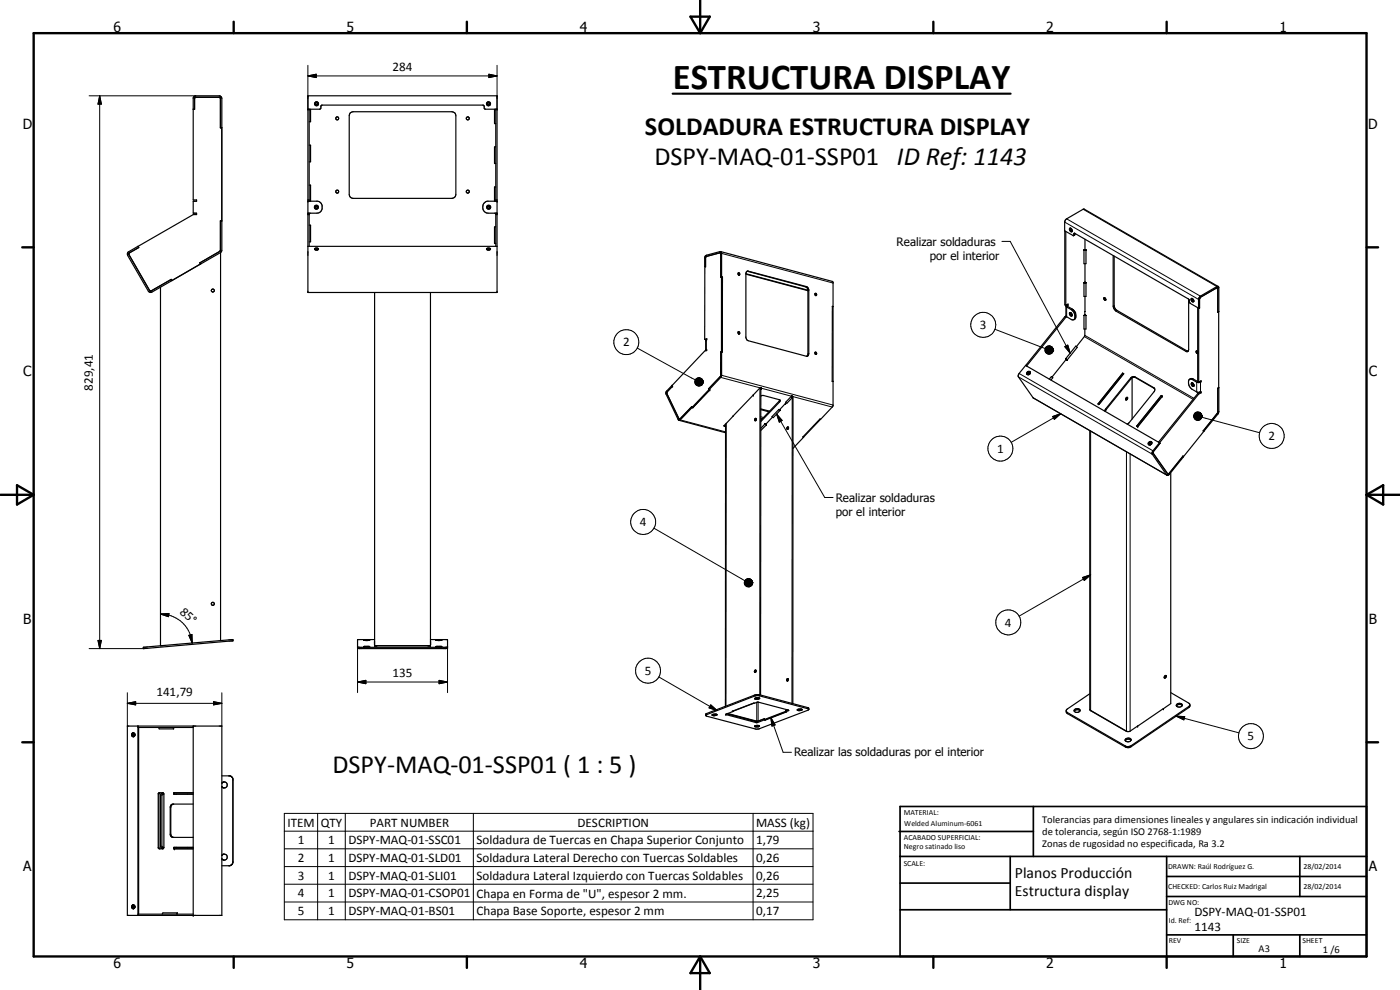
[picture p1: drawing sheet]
<svg xmlns="http://www.w3.org/2000/svg" width="420mm" height="297mm" viewBox="0 0 420 297" stroke-linecap="round" stroke-linejoin="round" font-family="sans-serif">
<g fill="none" stroke="#000" stroke-width=".35">
<path d="M58.6 29.2l-.2 .2v3.4h-.4M58.6 29.2h7.3M58.6 29.2l-.2 .3M65.9 29.2l.2 .2v9l.5-.1M65.9 29.2l.1 .1M66.1 29.3l.1 9.1M92.4 32.8h3.5l.4-.3v-.6l.3-.4h48.4l.3 .3 .1 .8 .3 .2h3.5M92.4 28.7h56.8v59.1h-56.8zM92.8 32.8v27.6M93.2 32.8v3.7h-.4M94.8 30.9l.2-.1a.33 .33 0 0 1 .3 .5 .33 .33 0 0 1-.6 0zM105.1 34l.9-.5h29.6l.7 .3 .5 .9v23.6l-.2 .8-1 .4h-29.6l-.8-.2-.4-1v-23.6z"/>
<path d="M146.4 30.9l.2-.1a.32 .32 0 0 1 .3 .4 .32 .32 0 0 1-.5 .2 .32 .32 0 0 1 0-.5zM148.4 32.8v4.3h.4M148.8 32.8v27.6M92.4 60h.4M92.8 43.6h.4v5h-.4M92.8 55.5h.4v4.9M148.8 60h.4M148.8 44.1h-.4v5h.4M148.8 56.1h-.4v4.3M38.7 76.4l6.3 10.9M38.7 76.4l6.3 10.8M38.7 75.9l-.1 .4"/>
<path d="M41.4 73.9l-3 1.7-.1 1 6.2 10.8 .5 .3 .6-.1 6-3.4M41.4 73.9l.2 .4-2.8 1.6-.1 .5M41.4 73.9l16.6-9.5h1v-.4h-1v-3.6h1v-.4h-1v-30.7l.6-.6h7.4l.6 .8v45.6l-.4 .7M41.4 73.9l.2 .4-2.8 1.6M60 78.9h.1M60 78.9l.1 .3-8.5 5M60 78.9l.2 .3M60.2 79.2l-8.6 5M65.9 75.4l-5.9 3.5M66 75.4l-6 3.5M66.1 75.4h-.1M66.2 75.8l-6 3.4"/>
<path d="M66.2 66.3l-.1 9.1M66.2 75.8v116.4M66.6 66.3h-.5v9M92.4 60.4l3.3 .1 .6 .5 .4 .7a1.73 1.73 0 0 1-1.6 2.3h-2.7M92.4 64.4h.4M92.4 73.9h56.8M92.8 64v9.9M92.8 67.6h.4v5h-.4M94.5 74.9l.8 .1M94.5 74.9l-.1-.2a.68 .68 0 0 1 1.2 .1l-.1 .1M94.5 74.9h1M94.7 75h.6"/>
<path d="M95.5 74.9l-.2 .1M146.1 74.9l-.1-.2a.63 .63 0 0 1 .6-.3 .63 .63 0 0 1 .5 .4v.1M146.1 74.9h1M146.3 75h.6M146.3 62a.32 .32 0 0 1 .4-.1 .32 .32 0 0 1 .2 .4 .32 .32 0 0 1-.4 .2zM148.8 64.4h.4M148.8 64v9.9M148.8 68.1h-.4v5h.4M149.2 60.4h-3a1.84 1.84 0 0 0-1.3 1.9 1.84 1.84 0 0 0 1.6 1.7h2.7M211.5 79.9h.1M211.7 79.9h-.2M211.7 79.9l-.2 .1"/>
<path d="M211.8 77.2l-.1 .1M211.9 77l-.2 2.9M211.9 77l-.1 .1M216.1 75.8l-4.2 1.2M216.1 75.8l.2 .1M216.1 75.9l-4.1 1.1M216.3 75.5l33.7 9.1v37.1l-3.7 4.1h-.3M216.3 75.9v.1M216.3 76v7.2h.5l-.1 22.4M319.5 69.3l2.6 1.4 .3-.7h.2M319.9 69.4v22.2M321.3 68.5v.5l.5 .4"/>
<path d="M321.3 68.5l.5 .6M321.3 68.5h-.2a.57 .57 0 0 0 0 .7 .57 .57 0 0 0 .7 .2M321.5 68.6v.4l.3 .1M321.8 69.1v.3M322.6 70l34 19.7 .6 1.3 2.5 1.5M322.6 70v.4l-.4 .3M325.3 75.1v4h.6v-4M325.3 75.1h.6M325.6 71.8v3.1M325.6 79.1v5.6M325.6 74.9l.3 .2M325.6 74.9l-.3 .2"/>
<path d="M334.1 76.7v15.2l.3 .9 .5 .5 21.4 12.2 .3-.2 .1-.4v-15.2M334.4 76.8v14.9l.4 1.1 21.8 12.6M45 87.2h.4M45 87.3h.4M48.2 86.1v107.6h.8M51.6 84.2l-.2-.4-6 3.5M112.4 87.8v105.9h16.8v-105.9M216.4 83.1h.4M216.8 83.1v22.5M216.8 83.1l-.1 .1M221.5 99.6l.3 .3-.1 .3M221.6 81.9l.1 .6"/>
<path d="M221.6 99.6v-.1a.36 .36 0 0 1 .4 .3 .36 .36 0 0 1-.4 .4zM221.6 81.8l.4 .5-.2 .3-.3-.4zM223.8 82.1v19.2l.3 .6 .5 .3 17.5 4.7M223.8 82.1l.2-.5 .4-.3 17.6 4.7 .5 .3 .2 .6v19.2l-.1 .6-.5 .2M223.8 82.3l18.7 4.9M223.8 82.1l18.7 5M224.2 81.4l17.8 4.7 .2 .3 .3 .6v19.3l-.4 .6M244.6 88.1a.33 .33 0 0 1 .5 .2 .33 .33 0 0 1-.3 .4M244.6 88.1v.3l.2 .3M244.6 88.1l.2 .6M249.8 91.9l.2 .1M250 92h.1"/>
<path d="M250 92l-.2-.1v22.5h.2M319.6 95l-13.8 17.1-.2 1 4.5 6.3 40.2 23.2M319.6 95l.3 .2M319.9 95.2l-11.8 14.6M319.9 91.8l.1 .2 1.5 .9a2.35 2.35 0 0 1 .9 3h-.8l-1.5-.9M319.9 91.8v3.1M319.9 94.9l.2 .1M319.9 94.9l-.3 .1M320.1 91.5l-.2 .3M320.1 95l-.2 .2M320.2 91.4l.3 .2M320.5 91.6l-.2 .3 1.8 1.1"/>
<path d="M320.5 91.6v-.4l-.6 .4M321.3 93.8l.1 .6 .4 .3M321.5 93.9v.4l.3 .1M321.5 93.9l-.3-.1a.58 .58 0 0 0-.2 .7 .58 .58 0 0 0 .7 .3l.1-.1M321.5 93.9l.3 .5M321.8 94.4v.3M322.1 93h.1M322.1 93l.7 .8M322.1 93a2.43 2.43 0 0 1 .6 2.5l-.4 .4M322.8 93.8l-.1 .1M322.8 93.8v.3M325.3 94.7v4h.6v-4"/>
<path d="M325.3 94.7h.6M325.3 94.7l.3-.2 .3 .2M325.3 84.8v4.1h.6v-4.1M325.3 84.8h.6M325.6 98.7l-.1 2.2-2.5 3.1M325.6 88.9v5.6M325.6 84.7l.3 .1M325.6 84.7l-.3 .1M331.5 89.3l.4 .7M331.5 89.3l-.2 .1v.3l.2 .4 .4-.1M357.7 89.5l.1 .5 .5 .5M357.7 89.5l.5 .5 .1 .5"/>
<path d="M357.7 89.5a.54 .54 0 0 0-.2 .8 .54 .54 0 0 0 .8 .2M358 89.7v.3l.3 .2M359.4 92.3v22.2M359.7 92.5h.1M359.7 92.5v22.2M360 92.3l-.3 .2M360 89.6v2.7M360.2 89.3l-.1 .1M360.2 89.2l-.2 .5M360.2 89.2h.1M365.3 86.3h.2v7.4l.2-.2M365.3 86.3l-5.1 2.9"/>
<path d="M365.3 86.3l.2 .2M365.5 93.6h.1M365.6 86l.2 .3v37.2l-.3 .7-4.2 5.3M365.6 86h-.4l-5.1 2.9-.4 .8v2.8M365.6 86l-40.4-23.3-5.1 3-.6 .9 .1 24.9 .3 .1M200.1 118l3.7 7.8h.2M200.1 118l3.7 7.7M200.2 117.6l-.1 .4M201.7 115.6l-1.6 1.7-.3 .8 3.8 7.9 .5 .1 3.6-3.8M201.7 115.6h.1M201.7 115.6l.1 .3M201.8 115.9l-1.6 1.7"/>
<path d="M211.5 101.8v-24.4l.1-.5 .4-.3 4.2-1.1 .4 .4v36.7l-.3 .6-8.6 9M211.5 101.8l.6-.2v.4l-.3 .1v3l.3 .1M211.8 104.9h.3v.3M212.1 105.2l-.6 .1-9.8 10.3M212.1 101.8h-.6M212.6 116.7l.4 .3M213 117l-5.1 5.3M216.2 112.9l-3.6 3.8M216.3 105.6h.1M216.3 105.6v7.1M216.5 105.5l.3 .1M216.5 105.5l-.2 .1"/>
<path d="M216.6 105.6h-.3l-.1 7.3M228.1 116.4l-8.1 8.5M228.1 116.4l.2 .1M228.1 116.4l-.1 92.1M228.3 118.8l.8-.1 4.8 1.2 .2 .3-.1 .4-5.7 5.9M228.3 116.5l-.1 92M228.3 116.5h.2l-.2 .3zM237.5 118.9l.3 .4-1.7 1.7-.3-.3zM237.5 118.9h.3M237.8 118.9l.2 .1-.1 92.1M237.8 118.9l-.1 92.2M244.6 105.7l.2 .6"/>
<path d="M244.6 105.7a.33 .33 0 0 1 .5 .2 .33 .33 0 0 1-.3 .4M244.6 105.7l.1 .6M244.7 106.3h.1M244.8 105.8v.5M307.8 109.6l40.2 23.2M307.9 109.7l.2 .1M308.1 109.8l.1 .1M308.9 112.3l-.1 .1M309.1 112.2l-.2 .1M309.1 112.2l-.3 .2M309.1 112.2l-.1-.3h-.4l-.1 .3 .3 .2M309.2 111.7a.52 .52 0 0 0-.9-.1 .52 .52 0 0 0 .3 .8h.2"/>
<path d="M309.2 111.7l-.1 .5M309.2 111.7h-.6l-.3 .7M314.9 113.7l.6-.7 .5 .3-.6 .7M319.8 107.7l.4 .3M319.8 107.7l.1 .2M319.8 107.7l3.1-3.9 .4 .4-3.1 3.8M319.9 107.9l-4.2 5.3M319.9 107.9l.3 .1M336.9 112l-7.3 9.2 .2 .1M336.9 112l.3 .1M337.2 112.1l-7.4 9.2M337.2 112.1v.1"/>
<path d="M338.1 119.3l-.3 .5M338.2 119.2l-.4 .6M338.2 119.2a.36 .36 0 0 1 .2 .5 .36 .36 0 0 1-.6 .1M339.8 113.3l-7.9 9.6-.1 .5M339.8 113.3h1l5.7 3.3M339.8 113.3v12.4M348.5 118.7l.3 .2-7.4 9.1-.2-.2M348.5 118.7h.1M348.5 118.7l-7.3 9.1M357.2 113.7l1.9 1 .6 .1 .8-.2M357.8 114.9v.4l.5 .5M357.8 114.9l.4 .2 .1 .7"/>
<path d="M357.8 114.9a.54 .54 0 0 0-.2 .7 .54 .54 0 0 0 .7 .2M358 115v.3l.3 .2M359.2 105.3h-.1a.51 .51 0 0 0-.1 .5 .51 .51 0 0 0 .4 .3M359.2 105.3l.2 .2M359.2 105.3l.2 .5M359.4 118.1l-11.7 14.5M359.4 114.5l-1.3-.8a1.02 1.02 0 0 0-1.4 .6 2.54 2.54 0 0 0 1.1 2.5l1.3 .8h1M359.4 118.1l.3 .1M359.4 114.5l.3 .2M359.7 118.2l-14 17.6 .1 .5 4.5 6.3M360.1 117.6l.4-.1v.4M360.1 117.6l.4 .3"/>
<path d="M360.1 114.4l.4 .2M360.1 117.6l-.7 .5M360.5 114.6v-.4l-.8 .5M360.5 117.9l-.8 .3M365.5 116.5h.1M365.5 116.5v7.3M365.7 116.3h.1M365.8 116.3l-.3 .2M203.8 126.1l14 3.7M203.8 125.7l.1 .1M203.9 125.8h.1M204 125.7v.1"/>
<path d="M207.7 122.3l-.1-.3-3.6 3.7M207.7 122.3h.2M207.7 122.2l-.1-.2-3.6 3.7M207.7 122.2l.2 .1M207.9 122.3h.1M217.3 127.7l.5 .3M217.4 127.7l.4 .1M217.8 127.3l-.1 84.6M220 124.9l-2.7 2.8M220 124.9h.1M226.5 125.7l.2-.2 .3 .2-.1 .5h-.4zM226.9 125.6l-.1 .6"/>
<path d="M228.3 122.7l2.7 .7M228.3 122.9l2.5 .7M229.6 127.1l.4 .4M229.6 127.1l.3 .1M229.6 127.1l-1.3 1.5M229.9 127.2l.1 .3M230 127.5l-1.7 1.7M231.8 125.1l-1.9 2.1M233.8 122.9l.3 .2M233.8 122.9h.2M233.8 122.9l-2.1 2.1 .4 .3 2-2.2M234 122.9l.1 .2"/>
<path d="M234 120l-5.7 6.2M235.9 120.8l-1.9 2.1M236.5 128.1l-.4 .3 .3 .4M236.5 128.1l.2 .3-.3 .4M236.6 128.2l-.2 .6M240.9 131.1h.2M240.9 131.1h.3M246 125.8l-5.1 5.3M246 125.8h.2M246.2 125.8h.1M246.2 125.8l-8.2 8.7M327.1 129.2v83.7l.2 .3"/>
<path d="M329.6 121.2l.2 .1M329.8 121.3h.1M331.6 123.4l.2-.7 7.6-9.4 .4-.2h.8l5.7 3.2 .3 .5-.1 .5-7.6 9.5-.6 .5M341.2 127.8v.1M344.8 133.4l.5 .1M345.5 133.3l-.2 .2M345.6 133.2l-.2-.3-.3 .1-.1 .3 .2 .2M345.6 133.2l-.3 .3M345.7 132.8a.58 .58 0 0 0-.8-.2 .58 .58 0 0 0-.1 .8M345.7 132.8l-.1 .4M345.7 132.8a.64 .64 0 0 0-.7 0 .64 .64 0 0 0-.2 .6M346 136l4.4 6.2"/>
<path d="M346 135.8l.1 .1M346.1 135.9l4.5 6.4 .2-.2M346.1 135.5l-.1 .5M346.1 135.5l-.1 .3M347.7 132.6l.1 .1M347.7 132.6l.3 .2M348 132.8l.1 .2M348.1 133h.1M348.1 133l-2 2.5M355 136.9h.1M355 136.9l.2 .2M355 136.9l-4.2 5.2"/>
<path d="M355.1 137l-.1-.2-4.2 5.3M361.1 129.3l.2 .2M361.1 129.2v.1M361.3 129.5l-10.3 12.8-.7 .3M365.5 123.7l-4.4 5.6M350.4 142.2l.1 .1M350.8 142.1l-.3 .2M351.4 141.8v69.3l-12.6 8.4h-.7l-10.8-6.3M43 194.2l26.5-2.3h.4v.4l-25.9 2.3h-1zM107.3 194.1h27M107.3 191.9v2.6l.5 .1h26.5M107.3 191.9h.1"/>
<path d="M109.2 194h1.7zM109.2 192.1h1.7zM110.9 192.1h.1M112.4 192.4h.1M112.4 192.9h.1M112.4 193.4h.1M112.4 191.9h-5M112.8 193.7v.1M128.8 193.7l-.1 .1M129.2 191.9h5.1v2.6M129.2 192.4h.1M129.2 192.9h.1"/>
<path d="M129.2 193.4h.1M130.8 194h1.8zM130.8 192.1h1.8zM130.8 194h.1M134.3 194.5v.1M38.2 217.8h28.4v56.9h-28.4zM40.1 219.9l-.4 .5 .4 .7M41.4 217.8v56.9M41.4 218.3h16.6M41.6 218.3v56M47.6 218.3l.2 .4h4.3M51.9 218.3l.2 .4"/>
<path d="M52.1 218.3v.4M58 217.8v56.9M213.8 214.4h1.4a1.1 1.1 0 0 1-1.3 .3zM215 214.3l-1.1 .1M218.1 214.2l8.8 2.3M218.4 214.1l8.8 2.3 2.2-.8v.4M219.9 213.4h.1M220 213.4v.1M220 213.5l-.3-.1 7.7-2.7 9.3 2.4-.8 .4M220 213.5l-2.2 .9 9.2 2.4 2.4-.8M226.3 210.9l-6.3 2.5M226.5 217.8l.5-.1a.58 .58 0 0 1 .9 .2l-1.1 .2z"/>
<path d="M226.9 216.5h.3M226.9 201.1l-.3 .3 .1 .4M227.7 217.7l-1.1 .1M227.8 209.4l.2 .1-.4 .3-1.1-.1 .2-.2M227.8 209.4l-1.1 .1M227.8 209.4l-1.2 .1M229.4 215.7l-2.2 .8M229.4 216l.2 .1M229.6 215.9v.2M235.9 213.4l-6.5 2.5h.2M235.9 213.5l.2 .1-6.5 2.5M236 213.5l-6.4 2.4"/>
<path d="M236.2 203.8l.1-.2a.36 .36 0 0 1 .3 .4 .36 .36 0 0 1-.3 .3zM236.4 213l-.5 .2v.3M236.5 203.7l-.1 .6M239.3 213h.1M240.5 212.8h-.9l-.3 .2M240.5 212.8l.2 .2-.8 .2-.6-.2M240.6 212.8l-1.2 .1M242.7 212.5l-14.8-4.1h-.8l-15.1 5.7-.2 .6M242.7 212.5h.1M242.7 212.8l-15.6-4.1-15.3 5.9M242.7 212.5v.4l-.3 .2-15.2 5.7-15.4-4.1M324.1 213.3a1.05 1.05 0 0 1-1.7 .1"/>
<path d="M324.1 213.3a.86 .86 0 0 0-.9-.7 .86 .86 0 0 0-.8 .8M324.1 213.3a1.13 1.13 0 0 0-1.7 .1M327.1 208.2l-6.9 4.7-.2 .7 .2 .4 17.6 10.2 .7 .1 .9-.2 17.4-11.8 .3-.4v-.5M327.2 213.1l11.2 6.4M327.4 213.2h-.1M341.4 217.8v.1M349.5 202.9l.2-.2a.39 .39 0 0 1 .4 .5 .39 .39 0 0 1-.6 .3zM349.7 202.7l-.3 .6M351.4 207.8l5.3 3.1 .3 .3v.5l-18 12.2h-1.1l-17.6-10.1-.3-.4M354.8 211.7l-.4-.3h-.7l-.6 .4M354.8 211.8a1.16 1.16 0 0 1-1.8 0M354.8 211.8a.88 .88 0 0 0-.9-.8 .88 .88 0 0 0-.9 .8"/>
<path d="M40.4 220.2v.5M40.4 220.2l-.1 .6M40.4 220.2l-.2-.1-.3 .3 .2 .4h.2M47.9 237.9l-.2 .2v16.3l.3 .3M48.9 237.9l-.5 .2-.2 .6v15.2l.2 .5 .5 .3M48.9 237.9h-1.2l-.2 .2v16.3l.3 .3h1l.4-.4M48.9 237.9l.3 .4M49 238.3l-.4 .2v15.5l.6 .3M49 238.3h.2M49 237.9v.4M49.2 238.3v16M52.2 237.9v.4h5.8"/>
<path d="M52.4 238.3h.1M52.8 238.3h.1M53 238.3h.1M56.3 238.3h.1M58 237.9h-5.9v.4h5.9M66.6 232.8h2.4l.5 .2M66.6 236l.5 .4M66.7 234.9l-.1 .2M66.7 234.8l-.1 .2M67.3 234.6l-.6 .3M67.3 234.6a.88 .88 0 0 1 .8 1.3 .88 .88 0 0 1-1.5 .1M67.3 234.6l-.6 .2"/>
<path d="M69.5 233l.3 .4M69.8 233.4l.1 .3M69.9 233.7v25.1M339.4 222.1l-.2-.2a1.17 1.17 0 0 0-1.4 .2l-.1 .1M339.4 222.2l-.9 .4-.8-.4M339.4 222.2l.1-.2a.91 .91 0 0 0-1-.5 .91 .91 0 0 0-.8 .7M49 254.3v.3M52.1 241.3l-.5 .2-.3 .8v8v.4l.7 .5M52.2 254.3v.4M58 254.3h-5.9v.4h5.9M58 241.3h-6.1l-.5 .2-.3 .6v8.4l.3 .5 .4 .2h6.2M66.6 256.7a.89 .89 0 0 1 1.5 0 .89 .89 0 0 1-.8 1.4"/>
<path d="M66.6 257.6l.3 .4M66.7 257.8l.6 .3M67.1 258l.2 .1M67.1 256.3l-.5 .4M69.5 259.5l-.3 .1M69.5 259.5l-.5 .3h-2.4M69.8 259.1l-.3 .4M69.8 259.1l-.2 .2M69.9 258.8l-.1 .3M40.1 271.5a.65 .65 0 0 0-.4 .6 .65 .65 0 0 0 .4 .6M40.4 271.8v.5M40.4 271.8l-.2-.1-.3 .3 .2 .4h.2"/>
<path d="M40.4 271.8l-.1 .6M41.4 274.3h16.6M53.2 273.9l-.2 .4M53.2 273.9v.4M53.2 273.9h-4.3l-.2 .4"/>
<circle cx="95" cy="31.1" r=".61"/>
<circle cx="101.2" cy="35.5" r=".45"/>
<circle cx="140.4" cy="35.5" r=".46"/>
<circle cx="146.6" cy="31.1" r=".6"/>
<circle cx="101.2" cy="57.5" r=".45"/>
<circle cx="140.4" cy="57.5" r=".45"/>
<circle cx="94.9" cy="62.2" r=".32"/>
<circle cx="95" cy="62.2" r=".6"/>
<circle cx="146.7" cy="62.2" r=".6"/>
<circle cx="63.9" cy="87.2" r=".46"/>
<circle cx="63.9" cy="181.2" r=".45"/>
<circle cx="226.7" cy="201.4" r=".34"/>
<circle cx="40" cy="220.5" r=".57"/>
<circle cx="40" cy="272.1" r=".56"/>
</g>
<g fill="none" stroke="#000" stroke-width=".3">
<path d="M92.4 19.6v13.2M149.2 19.6v13.2M26.7 28.7h32M29.9 28.7l.5 2.5h-1zM29.9 28.7v165.9M92.4 22.8l2.5-.5v1zM92.4 22.8h56.8M146.7 22.3l2.5 .5-2.5 .5zM211.7 77.3h.1M211.7 77.3l-.2 .1M212 76.6v.4M216.1 75.5l.1 .4"/>
<path d="M216.3 76.1h.1M216.3 76.1l33.7 8.8M300.7 72.4h2.5l18 33.6M319.5 66.6l40.2 23.2 .3-.1M320.1 65.7l40.1 23.2v.3M322.6 70l-.3 .2M322.6 70.4l-.3 .1M325.1 62.8l40.1 23.2v.3M325.3 75.1l.3-.2 .3 .2zM224.6 81.4h-.2M242 86l-.2 .1M242.7 87.1l-.3 .1"/>
<path d="M298.6 98.8l15.1 5.8M320.1 91.5l.3 .1v.3l-.3 .2v2.9M321.8 92.7l-.3 .2M322.9 95l-.3 .2M322.9 94.7l-.3 .2M325.3 94.7l.3-.2 .3 .2zM325.3 84.8h.6zM334.4 91.7l-.3 .2M335.2 93.1l-.3 .2M360 89.7h.1M360.2 89.2h.1M365.2 86.4h.1"/>
<path d="M365.5 86.5h.1M365.8 86.3l-.3 .2M191.3 104.4l17.4 9.6M200.1 117.3l.1 .3M200.1 118l-.2 .2M208.5 114.5l2.5 .1-2.5 .1zM208.5 114.7l2.5-.1-2.4 .4zM208.5 114.6h2.5M208.6 114.2l2.4 .4-2.5-.1zM208.6 115l2.4-.4-2.3 .6zM208.7 114l2.3 .6-2.4-.4zM208.7 115.2l2.3-.6-2.1 .8z"/>
<path d="M208.9 113.7l.2-.2 1.9 1.1zM208.9 113.7l2.1 .9-2.3-.6zM208.9 115.4l2.1-.8-1.9 1zM209.1 113.5l.2-.1 1.7 1.2zM209.1 115.6l1.9-1-1.7 1.1zM209.3 113.4h.3l1.4 1.2zM209.3 115.7l1.7-1.1-1.4 1.2zM209.6 113.4l.2-.1 1.2 1.3zM209.6 115.8l1.4-1.2-1.2 1.2zM209.8 113.3l1.2 1.3zM210.1 113.4l.9 1.2zM210.3 113.5l.7 1.1z"/>
<path d="M210.6 113.7l.4 .9zM210.8 113.8l.2 .8zM210.9 114l.1 .6zM211 114.6l-.9 1.2h-.3zM211 114.6l-.9 1.2zM211 114.6l-.7 1.1zM211 114.6l-.4 1zM211 114.6l-.2 .8zM211 114.6l-.1 .5zM211 114.6v.3zM212 102l.1 2.9M212.1 105.1l-.1 .1"/>
<path d="M216.2 112.9h.1M216.2 113l.1 .2 33.5 8.9M216.3 112.7h.1M216.3 112.7l33.7 8.8M228.3 116.5h.2l-.2 .3zM237.5 118.9h.3v.4zM242.7 106.1l-.2 .1M305.6 113.1l40.2 23.2 .2-.3M305.8 112.1l40.3 23.4M310 119.3l40.2 23.2 .2-.3M313.6 104.9l2.5 .1-2.5 .2zM313.6 105.2l2.5-.2-2.5 .4z"/>
<path d="M313.6 105h2.5M313.6 104.6l2.5 .4-2.5-.1zM313.6 105.4l2.5-.4-2.3 .7zM313.8 104.4l2.3 .6-2.5-.4zM313.8 105.7l2.3-.7-2.2 .9zM313.9 104.1l.2-.1 2 1zM313.9 104.1l2.2 .9-2.3-.6zM313.9 105.9l2.2-.9-2 1zM314.1 104l.3-.2 1.7 1.2zM314.1 106l2-1-1.7 1.2zM314.4 103.8h.3l1.4 1.2zM314.4 106.2l1.7-1.2-1.4 1.3z"/>
<path d="M314.7 103.8h.2l1.2 1.2zM314.7 106.3l1.4-1.3-1.2 1.3zM314.9 103.8h.3l.9 1.2zM315.2 103.8l.9 1.2zM315.4 103.9l.7 1.1zM315.7 104.1l.4 .9zM315.8 104.3l.3 .7zM316 104.5l.1 .5zM316.1 105l-.9 1.2-.3 .1zM316.1 105l-.9 1.2zM316.1 105l-.7 1.1zM316.1 105l-.4 1z"/>
<path d="M316.1 105l-.3 .8zM316.1 105l-.1 .5zM316.1 105l-.1 .3zM319.6 104l.9-.5 .7 2.5zM319.8 107.7l.4 .3zM325.4 101l32.6 18.8M325.6 100.6l32.7 18.9M339.3 113.5l.1 .2M340.6 113.1l.2 .2M346.3 116.3l.1 .2M356.1 105.2l-.2 .2M358.1 113.7l-.3 .2"/>
<path d="M359.4 114.5l-.3 .2v2.9M360 114.5l.3 .2v2.9M203.8 125.7l-.3 .2M204.1 125.7l.1 .3 13.6 3.6M217.3 127.7l.1 .2M218 127l-.1 84.8M228.3 125.1l.8 .2M228.3 125.5l.5 .1M229.6 127.1l.4 .4zM233.1 124.2l1.6 2-.8 .5zM233.1 124.2l14.4 25.1h2.5M233.8 122.9l.3 .2z"/>
<path d="M233.8 120.4l.2 .2M315.9 125l2.4-.9-1.9 1.7zM318.3 124.1l-14.8 8.6M327.3 129.3v83.8M331.8 122.7l.1 .2M338.1 135.6v83.8M339.2 136.2v83.2M346 135.9h.1M346.1 135.5h.1M358.2 124.7l2.5 .1-2.5 .2zM358.2 125l2.5-.2-2.4 .5zM358.2 124.9h2.5"/>
<path d="M358.3 124.5l2.4 .3-2.5-.1zM358.3 125.3l2.4-.5-2.3 .7zM358.4 124.2l2.3 .6-2.4-.3zM358.4 125.5l2.3-.7-2.1 .9zM358.6 124l.2-.2 1.9 1zM358.6 124l2.1 .8-2.3-.6zM358.6 125.7l2.1-.9-1.9 1.1zM358.8 123.8l.2-.1 1.7 1.1zM358.8 125.9l1.9-1.1-1.7 1.2zM359 123.7l.3-.1 1.4 1.2zM359 126l1.7-1.2-1.4 1.3zM359.3 123.6h.2l1.2 1.2z"/>
<path d="M359.3 126.1l1.4-1.3-1.2 1.3zM359.5 123.6l.3 .1 .9 1.1zM359.8 123.7h.3l.6 1.1zM360.1 123.7l.6 1.1zM360.3 123.9l.4 .9zM360.5 124.1l.2 .7zM360.6 124.3l.1 .5zM360.7 125.2l17.3 4.6M360.7 124.8l-.9 1.3h-.3zM360.7 124.8l-.6 1.2-.3 .1zM360.7 124.8l-.6 1.2zM360.7 124.8l-.4 1z"/>
<path d="M360.7 124.8l-.2 .8zM360.7 124.8l-.1 .6zM360.7 124.8v.3zM365.3 124l.2 .2M365.3 124h.1M365.5 123.7h.1M365.8 123.5l-.3 .2M196.3 158.5l27.3 15.7M350.4 142.2h.1M350.8 142.1h.1M350.8 142.1l.2 .2M223.4 174.7l2.5 .2-2.5 .1z"/>
<path d="M223.4 175l2.5-.1-2.5 .4zM223.4 174.9h2.5M223.4 174.5l2.5 .4-2.5-.2zM223.4 175.3l2.5-.4-2.3 .6zM223.6 174.2l2.3 .7-2.5-.4zM223.6 175.5l2.3-.6-2.2 .8zM223.7 174l.2-.2 2 1.1zM223.7 174l2.2 .9-2.3-.7zM223.7 175.7l2.2-.8-2 1zM223.9 173.8l.2-.1 1.8 1.2zM223.9 175.9l2-1-1.8 1.1zM224.1 173.7l.3-.1 1.5 1.3z"/>
<path d="M224.1 176l1.8-1.1-1.5 1.2zM224.4 173.6h.3l1.2 1.3zM224.4 176.1l1.5-1.2-1.2 1.2zM224.7 173.6l.2 .1 1 1.2zM224.9 173.7h.3l.7 1.2zM225.2 173.7l.7 1.2zM225.4 173.9l.5 1zM225.6 174.1l.3 .8zM225.8 174.3l.1 .6zM225.9 174.9l-1 1.2h-.2zM225.9 174.9l-1 1.2zM225.9 174.9l-.7 1z"/>
<path d="M225.9 174.9l-.5 .9zM225.9 174.9l-.3 .7zM225.9 174.9l-.1 .5zM225.9 174.9l-.1 .2zM324.9 173.3l2.4-.8-1.9 1.7zM327.3 172.5l-21.5 12.4M26.7 194.6h16.3M29.4 192.2h1l-.5 2.4zM48.2 184.2l2.5-.1-.1 .9zM48.2 184.2a9.7 9.7 0 0 1 6.4 2.5l1.5 1.8a10 10 0 0 1 1.6 4.5M56.7 190.6l.9-.2 .1 2.6zM107.3 194.1v13.7"/>
<path d="M134.3 194.1v13.7M38.2 211l2.5-.5v1zM38.2 211h28.4M38.2 207.9v9.9M64.1 210.5l2.5 .5-2.5 .5zM66.6 207.9v9.9M107.3 204.6l2.5-.5v1zM107.3 204.6h27M131.8 204.1l2.5 .5-2.5 .5zM197.7 203.1l17.5 10.1M212.1 214.1v.3M213.3 211.5l1.9 1.7-2.4-.8z"/>
<path d="M217.9 214.3v.1M226.5 208.5v.3M227.1 210.7v5.7l-.2 .1v.3M227.3 216.5l.1 .3M227.5 210.7v5.7M227.9 208.4l.1 .4M231.3 215.3l1.3 2.2-.9 .3zM231.3 215.3l3.7 10.4h2.5M236.6 213.1v.1M242.4 212.3v.3M320.3 213.8l.1 .3M353 214.9l2.5 .1-.2 1z"/>
<path d="M353 214.9l18.8 5M356.7 212l.1 .3M337.7 223.8l.1 .4M339.4 223.8v.3M85.3 244.1h158.7v31.9h-158.7zM85.3 249.4h158.7M85.3 254.7h158.7M95.3 244.1v31.9M103.6 244.1v31.9M142.1 244.1v31.9M226 244.1v31.9M85.3 260h158.7"/>
<path d="M85.3 265.3h158.7M85.3 270.6h158.7"/>
<circle cx="295.1" cy="97.5" r="3.7"/>
<circle cx="188" cy="102.7" r="3.7"/>
<circle cx="300.2" cy="134.6" r="3.8"/>
<circle cx="381.7" cy="130.8" r="3.8"/>
<circle cx="193" cy="156.6" r="3.8"/>
<circle cx="302.6" cy="186.7" r="3.7"/>
<circle cx="194.5" cy="201.2" r="3.7"/>
<circle cx="375.4" cy="220.9" r="3.7"/>
</g>
<g fill="#000">
<circle cx="92.4" cy="28.7" r=".18"/>
<circle cx="92.4" cy="32.8" r=".18"/>
<circle cx="92.8" cy="32.8" r=".18"/>
<circle cx="148.8" cy="32.8" r=".18"/>
<circle cx="149.2" cy="32.8" r=".18"/>
<circle cx="149.2" cy="28.7" r=".18"/>
<circle cx="66.2" cy="66.3" r=".18"/>
<circle cx="92.4" cy="60.4" r=".18"/>
<circle cx="92.4" cy="64" r=".18"/>
<circle cx="149.2" cy="60.4" r=".18"/>
<circle cx="149.2" cy="64" r=".18"/>
<circle cx="211.7" cy="79.9" r=".18"/>
<circle cx="51.4" cy="83.9" r=".18"/>
<circle cx="360" cy="92.3" r=".18"/>
<circle cx="201.8" cy="115.9" r=".18"/>
<circle cx="211.8" cy="102.1" r=".18"/>
<circle cx="213" cy="117" r=".18"/>
<circle cx="226.1" cy="118.5" r=".18"/>
<circle cx="348.8" cy="118.9" r=".18"/>
<circle cx="360.1" cy="117.6" r=".18"/>
<circle cx="207.6" cy="122" r=".18"/>
<circle cx="235.7" cy="121" r=".18"/>
<circle cx="329.6" cy="121.2" r=".18"/>
<circle cx="341.4" cy="128" r=".18"/>
<circle cx="69.9" cy="191.9" r=".18"/>
<circle cx="109.2" cy="194" r=".18"/>
<circle cx="112.4" cy="193.7" r=".18"/>
<circle cx="112.8" cy="193.7" r=".18"/>
<circle cx="128.8" cy="193.7" r=".18"/>
<circle cx="129.2" cy="193.7" r=".18"/>
<circle cx="58" cy="217.8" r=".18"/>
<circle cx="217.8" cy="214.4" r=".18"/>
<circle cx="229.4" cy="215.7" r=".18"/>
<circle cx="235.9" cy="213.2" r=".18"/>
<circle cx="235.9" cy="213.4" r=".18"/>
<circle cx="341.4" cy="217.9" r=".18"/>
<circle cx="349.2" cy="212.6" r=".18"/>
<circle cx="52.4" cy="237.9" r=".18"/>
<circle cx="52.4" cy="254.3" r=".18"/>
<circle cx="52.4" cy="254.7" r=".18"/>
<circle cx="52.8" cy="254.3" r=".18"/>
<circle cx="53" cy="254.3" r=".18"/>
<circle cx="56.3" cy="254.3" r=".18"/>
<circle cx="58" cy="274.7" r=".18"/>
</g>
<g fill="#000">
<path d="M29.9 28.7l.5 2.5h-1zM92.4 22.8l2.5-.5v1zM146.7 22.3l2.5 .5-2.5 .5zM325.3 75.1l.3-.2 .3 .2zM325.3 94.7l.3-.2 .3 .2zM325.3 84.8h.6zM210.9 114l.1 .6zM210.8 113.8l.2 .8zM210.6 113.7l.4 .9zM210.3 113.5l.7 1.1zM210.1 113.4l.9 1.2zM209.8 113.3l1.2 1.3z"/>
<path d="M209.6 113.4l.2-.1 1.2 1.3zM209.3 113.4h.3l1.4 1.2zM209.1 113.5l.2-.1 1.7 1.2zM208.9 113.7l.2-.2 1.9 1.1zM208.9 113.7l2.1 .9-2.3-.6zM208.7 114l2.3 .6-2.4-.4zM208.6 115l2.4-.4-2.3 .6zM208.7 115.2l2.3-.6-2.1 .8zM208.9 115.4l2.1-.8-1.9 1zM209.1 115.6l1.9-1-1.7 1.1zM209.3 115.7l1.7-1.1-1.4 1.2zM209.6 115.8l1.4-1.2-1.2 1.2z"/>
<path d="M211 114.6l-.9 1.2h-.3zM211 114.6l-.9 1.2zM211 114.6l-.7 1.1zM211 114.6l-.4 1zM211 114.6l-.2 .8zM211 114.6l-.1 .5zM211 114.6v.3zM228.3 116.5h.2l-.2 .3zM237.5 118.9h.3v.4zM316 104.5l.1 .5zM315.8 104.3l.3 .7zM315.7 104.1l.4 .9z"/>
<path d="M315.4 103.9l.7 1.1zM315.2 103.8l.9 1.2zM314.9 103.8h.3l.9 1.2zM314.7 103.8h.2l1.2 1.2zM314.4 103.8h.3l1.4 1.2zM314.1 104l.3-.2 1.7 1.2zM313.9 104.1l.2-.1 2 1zM313.9 104.1l2.2 .9-2.3-.6zM313.8 104.4l2.3 .6-2.5-.4zM313.6 105.4l2.5-.4-2.3 .7zM313.8 105.7l2.3-.7-2.2 .9zM313.9 105.9l2.2-.9-2 1z"/>
<path d="M314.1 106l2-1-1.7 1.2zM314.4 106.2l1.7-1.2-1.4 1.3zM314.7 106.3l1.4-1.3-1.2 1.3zM316.1 105l-.9 1.2-.3 .1zM316.1 105l-.9 1.2zM316.1 105l-.7 1.1zM316.1 105l-.4 1zM316.1 105l-.3 .8zM316.1 105l-.1 .5zM316.1 105l-.1 .3zM319.6 104l.9-.5 .7 2.5zM319.8 107.7l.4 .3z"/>
<path d="M229.6 127.1l.4 .4zM233.8 122.9l.3 .2zM233.1 124.2l1.6 2-.8 .5zM315.9 125l2.4-.9-1.9 1.7zM360.6 124.3l.1 .5zM360.5 124.1l.2 .7zM360.3 123.9l.4 .9zM360.1 123.7l.6 1.1zM359.8 123.7h.3l.6 1.1zM359.5 123.6l.3 .1 .9 1.1zM359.3 123.6h.2l1.2 1.2zM359 123.7l.3-.1 1.4 1.2z"/>
<path d="M358.8 123.8l.2-.1 1.7 1.1zM358.6 124l.2-.2 1.9 1zM358.6 124l2.1 .8-2.3-.6zM358.4 124.2l2.3 .6-2.4-.3zM358.3 125.3l2.4-.5-2.3 .7zM358.4 125.5l2.3-.7-2.1 .9zM358.6 125.7l2.1-.9-1.9 1.1zM358.8 125.9l1.9-1.1-1.7 1.2zM359 126l1.7-1.2-1.4 1.3zM359.3 126.1l1.4-1.3-1.2 1.3zM360.7 124.8l-.9 1.3h-.3zM360.7 124.8l-.6 1.2-.3 .1z"/>
<path d="M360.7 124.8l-.6 1.2zM360.7 124.8l-.4 1zM360.7 124.8l-.2 .8zM360.7 124.8l-.1 .6zM360.7 124.8v.3zM225.8 174.3l.1 .6zM225.6 174.1l.3 .8zM225.4 173.9l.5 1zM225.2 173.7l.7 1.2zM224.9 173.7h.3l.7 1.2zM224.7 173.6l.2 .1 1 1.2zM224.4 173.6h.3l1.2 1.3z"/>
<path d="M224.1 173.7l.3-.1 1.5 1.3zM223.9 173.8l.2-.1 1.8 1.2zM223.7 174l.2-.2 2 1.1zM223.7 174l2.2 .9-2.3-.7zM223.6 174.2l2.3 .7-2.5-.4zM223.4 175.3l2.5-.4-2.3 .6zM223.6 175.5l2.3-.6-2.2 .8zM223.7 175.7l2.2-.8-2 1zM223.9 175.9l2-1-1.8 1.1zM224.1 176l1.8-1.1-1.5 1.2zM224.4 176.1l1.5-1.2-1.2 1.2zM225.9 174.9l-1 1.2h-.2z"/>
<path d="M225.9 174.9l-1 1.2zM225.9 174.9l-.7 1zM225.9 174.9l-.5 .9zM225.9 174.9l-.3 .7zM225.9 174.9l-.1 .5zM225.9 174.9l-.1 .2zM324.9 173.3l2.4-.8-1.9 1.7zM29.4 192.2h1l-.5 2.4zM48.2 184.2l2.5-.1-.1 .9zM56.7 190.6l.9-.2 .1 2.6zM38.2 211l2.5-.5v1zM64.1 210.5l2.5 .5-2.5 .5z"/>
<path d="M107.3 204.6l2.5-.5v1zM131.8 204.1l2.5 .5-2.5 .5zM213.3 211.5l1.9 1.7-2.4-.8zM231.3 215.3l1.3 2.2-.9 .3zM353 214.9l2.5 .1-.2 1z"/>
</g>
<g fill="none" stroke="#000" stroke-width=".71">
<path d="M10.1 9.9h400v277.1h-400zM70.1 6.5v3.4M140.1 6.5v3.4M207.2 5h5.8l-2.9 4.9zM210.1 0v9.9M280.1 6.5v3.4M350.1 6.5v3.4M6.7 74.2h3.4M410.1 74.2h3.5M.1 148.5h10M5.1 145.6l5 2.9-5 2.9zM410.1 148.5h10"/>
<path d="M410.1 148.5l5-2.9v5.8zM6.7 222.7h3.4M410.1 222.7h3.5M70.1 287v3.4M140.1 287v3.4M210.1 287v10M210.1 287l2.9 5h-5.8zM280.1 287v3.4M350.1 287v3.4"/>
</g>
<g fill="none" stroke="#000" stroke-width=".51">
<path d="M269.8 249.5h40.3M270.1 242h140v45h-140zM270.1 257h140M303.2 257v16M310.1 242v15M350.1 257v30M390.1 257v12M270.1 265h33.1M270.1 273h80M350.1 269h60M350.1 263h60M350.1 280.5h60"/>
<path d="M370.1 280.5v6.5M390.1 280.5v6.5"/>
</g>
<path d="M201.9 28.1h101.4" fill="none" stroke="#000" stroke-width=".63"/>
<path d="M208.5 114.4h2.5M313.6 104.8h2.5M358.2 125.1h2.5M223.4 174.7h2.5" fill="none" stroke="#000" stroke-width=".42"/>
<path d="M208.5 114.8h2.5M313.6 105.2h2.5M358.2 124.7h2.5M223.4 175.1h2.5" fill="none" stroke="#000" stroke-width=".38"/>
<text font-size="11" x="201.9" y="26.6">ESTRUCTURA DISPLAY</text>
<g font-size="7.9">
<text x="193.5" y="40.5">SOLDADURA ESTRUCTURA DISPLAY</text>
<text x="196.4" y="49.5">DSPY-MAQ-01-SSP01 ID Ref: 1143</text>
<text x="99.8" y="232">DSPY-MAQ-01-SSP01 ( 1 : 5 )</text>
</g>
<g font-size="4.7">
<text x="304.6" y="263.5">Planos Producción</text>
<text x="304.6" y="268.9">Estructura display</text>
</g>
<g font-size="4.2">
<text x="34" y="9.6">6</text>
<text x="104" y="9.6">5</text>
<text x="174" y="9.6">4</text>
<text x="244" y="9.6">3</text>
<text x="314" y="9.6">2</text>
<text x="384" y="9.6">1</text>
<text x="6.8" y="38.7">D</text>
<text x="410.6" y="38.7">D</text>
<text x="7" y="112.9">C</text>
<text x="410.8" y="112.9">C</text>
<text x="7" y="187.1">B</text>
<text x="410.8" y="187.1">B</text>
<text x="7" y="261.4">A</text>
<text x="410.8" y="261.4">A</text>
<text x="34" y="290.4">6</text>
<text x="104" y="290.4">5</text>
<text x="174" y="290.4">4</text>
<text x="244" y="290.4">3</text>
<text x="314" y="290.4">2</text>
<text x="384" y="290.4">1</text>
</g>
<g font-size="3.9">
<text x="117.8" y="21.3">284</text>
<text x="294.1" y="98.8">3</text>
<text x="187" y="103.9">2</text>
<text x="27.9" y="117.2" transform="rotate(-90 27.9 117.2)">829,41</text>
<text x="299.2" y="135.9">1</text>
<text x="380.7" y="132.1">2</text>
<text x="192.1" y="157.9">4</text>
<text x="53.8" y="183.8" transform="rotate(42 53.8 183.8)">85°</text>
<text x="301.6" y="188">4</text>
<text x="117.8" y="203.1">135</text>
<text x="193.5" y="202.5">5</text>
<text x="46.9" y="209">141,79</text>
<text x="374.4" y="222.1">5</text>
<text x="86.3" y="248">ITEM</text>
<text x="96.3" y="248">QTY</text>
<text x="110.9" y="248">PART NUMBER</text>
<text x="173.3" y="248">DESCRIPTION</text>
<text x="226.9" y="248.1">MASS (kg)</text>
<text x="89.4" y="253.3">1</text>
<text x="98.5" y="253.3">1</text>
<text x="104.6" y="253.3">DSPY-MAQ-01-SSC01</text>
<text x="143" y="253.4">Soldadura de Tuercas en Chapa Superior Conjunto</text>
<text x="226.9" y="253.3">1,79</text>
<text x="89.4" y="258.6">2</text>
<text x="89.4" y="263.9">3</text>
<text x="98.5" y="258.6">1</text>
<text x="98.5" y="263.9">1</text>
<text x="104.6" y="258.6">DSPY-MAQ-01-SLD01</text>
<text x="104.6" y="263.9">DSPY-MAQ-01-SLI01</text>
<text x="143" y="258.7">Soldadura Lateral Derecho con Tuercas Soldables</text>
<text x="226.9" y="258.6">0,26</text>
<text x="226.9" y="263.9">0,26</text>
<text x="89.4" y="269.2">4</text>
<text x="98.5" y="269.2">1</text>
<text x="104.6" y="269.2">DSPY-MAQ-01-CSOP01</text>
<text x="143" y="264">Soldadura Lateral Izquierdo con Tuercas Soldables</text>
<text x="143" y="269.3">Chapa en Forma de &quot;U&quot;, espesor 2 mm.</text>
<text x="226.9" y="269.2">2,25</text>
<text x="89.4" y="274.5">5</text>
<text x="98.5" y="274.6">1</text>
<text x="104.6" y="274.6">DSPY-MAQ-01-BS01</text>
<text x="143" y="274.6">Chapa Base Soporte, espesor 2 mm</text>
<text x="226.9" y="274.6">0,17</text>
<text x="358.5" y="275">DSPY-MAQ-01-SSP01</text>
<text x="358.5" y="279.4">1143</text>
</g>
<g font-size="3.5">
<text x="269.1" y="73.8">Realizar soldaduras</text>
<text x="279" y="77.9">por el interior</text>
<text x="250.8" y="150.6">Realizar soldaduras</text>
<text x="250.8" y="154.8">por el interior</text>
<text x="238.3" y="226.7">Realizar las soldaduras por el interior</text>
</g>
<g font-size="3.1">
<text x="312.7" y="246.8">Tolerancias para dimensiones lineales y angulares sin indicación individual</text>
<text x="312.7" y="250.4">de tolerancia, según ISO 2768-1:1989</text>
<text x="312.7" y="254">Zonas de rugosidad no especificada, Ra 3.2</text>
<text x="377.7" y="285.6">A3</text>
<text x="397" y="285.9">1 /6</text>
</g>
<g font-size="2.4">
<text x="271.2" y="244.4">MATERIAL:</text>
<text x="271.3" y="252">ACABADO SUPERFICIAL:</text>
<text x="271.4" y="247.9">Welded Aluminum-6061</text>
<text x="271.3" y="254.6">Negro satinado liso</text>
<text x="271.2" y="259.7">SCALE:</text>
<text x="350.6" y="260.8">DRAWN: Raúl Rodríguez G.</text>
<text x="391.2" y="260.6">28/02/2014</text>
<text x="350.6" y="266.9">CHECKED: Carlos Ruiz Madrigal</text>
<text x="391.2" y="266.7">28/02/2014</text>
<text x="350.6" y="271.4">DWG NO:</text>
<text x="350.8" y="276.9">Id. Ref:</text>
<text x="350.8" y="282.8">REV</text>
<text x="371.2" y="282.9">SIZE</text>
<text x="390.9" y="282.9">SHEET</text>
</g>
</svg>
